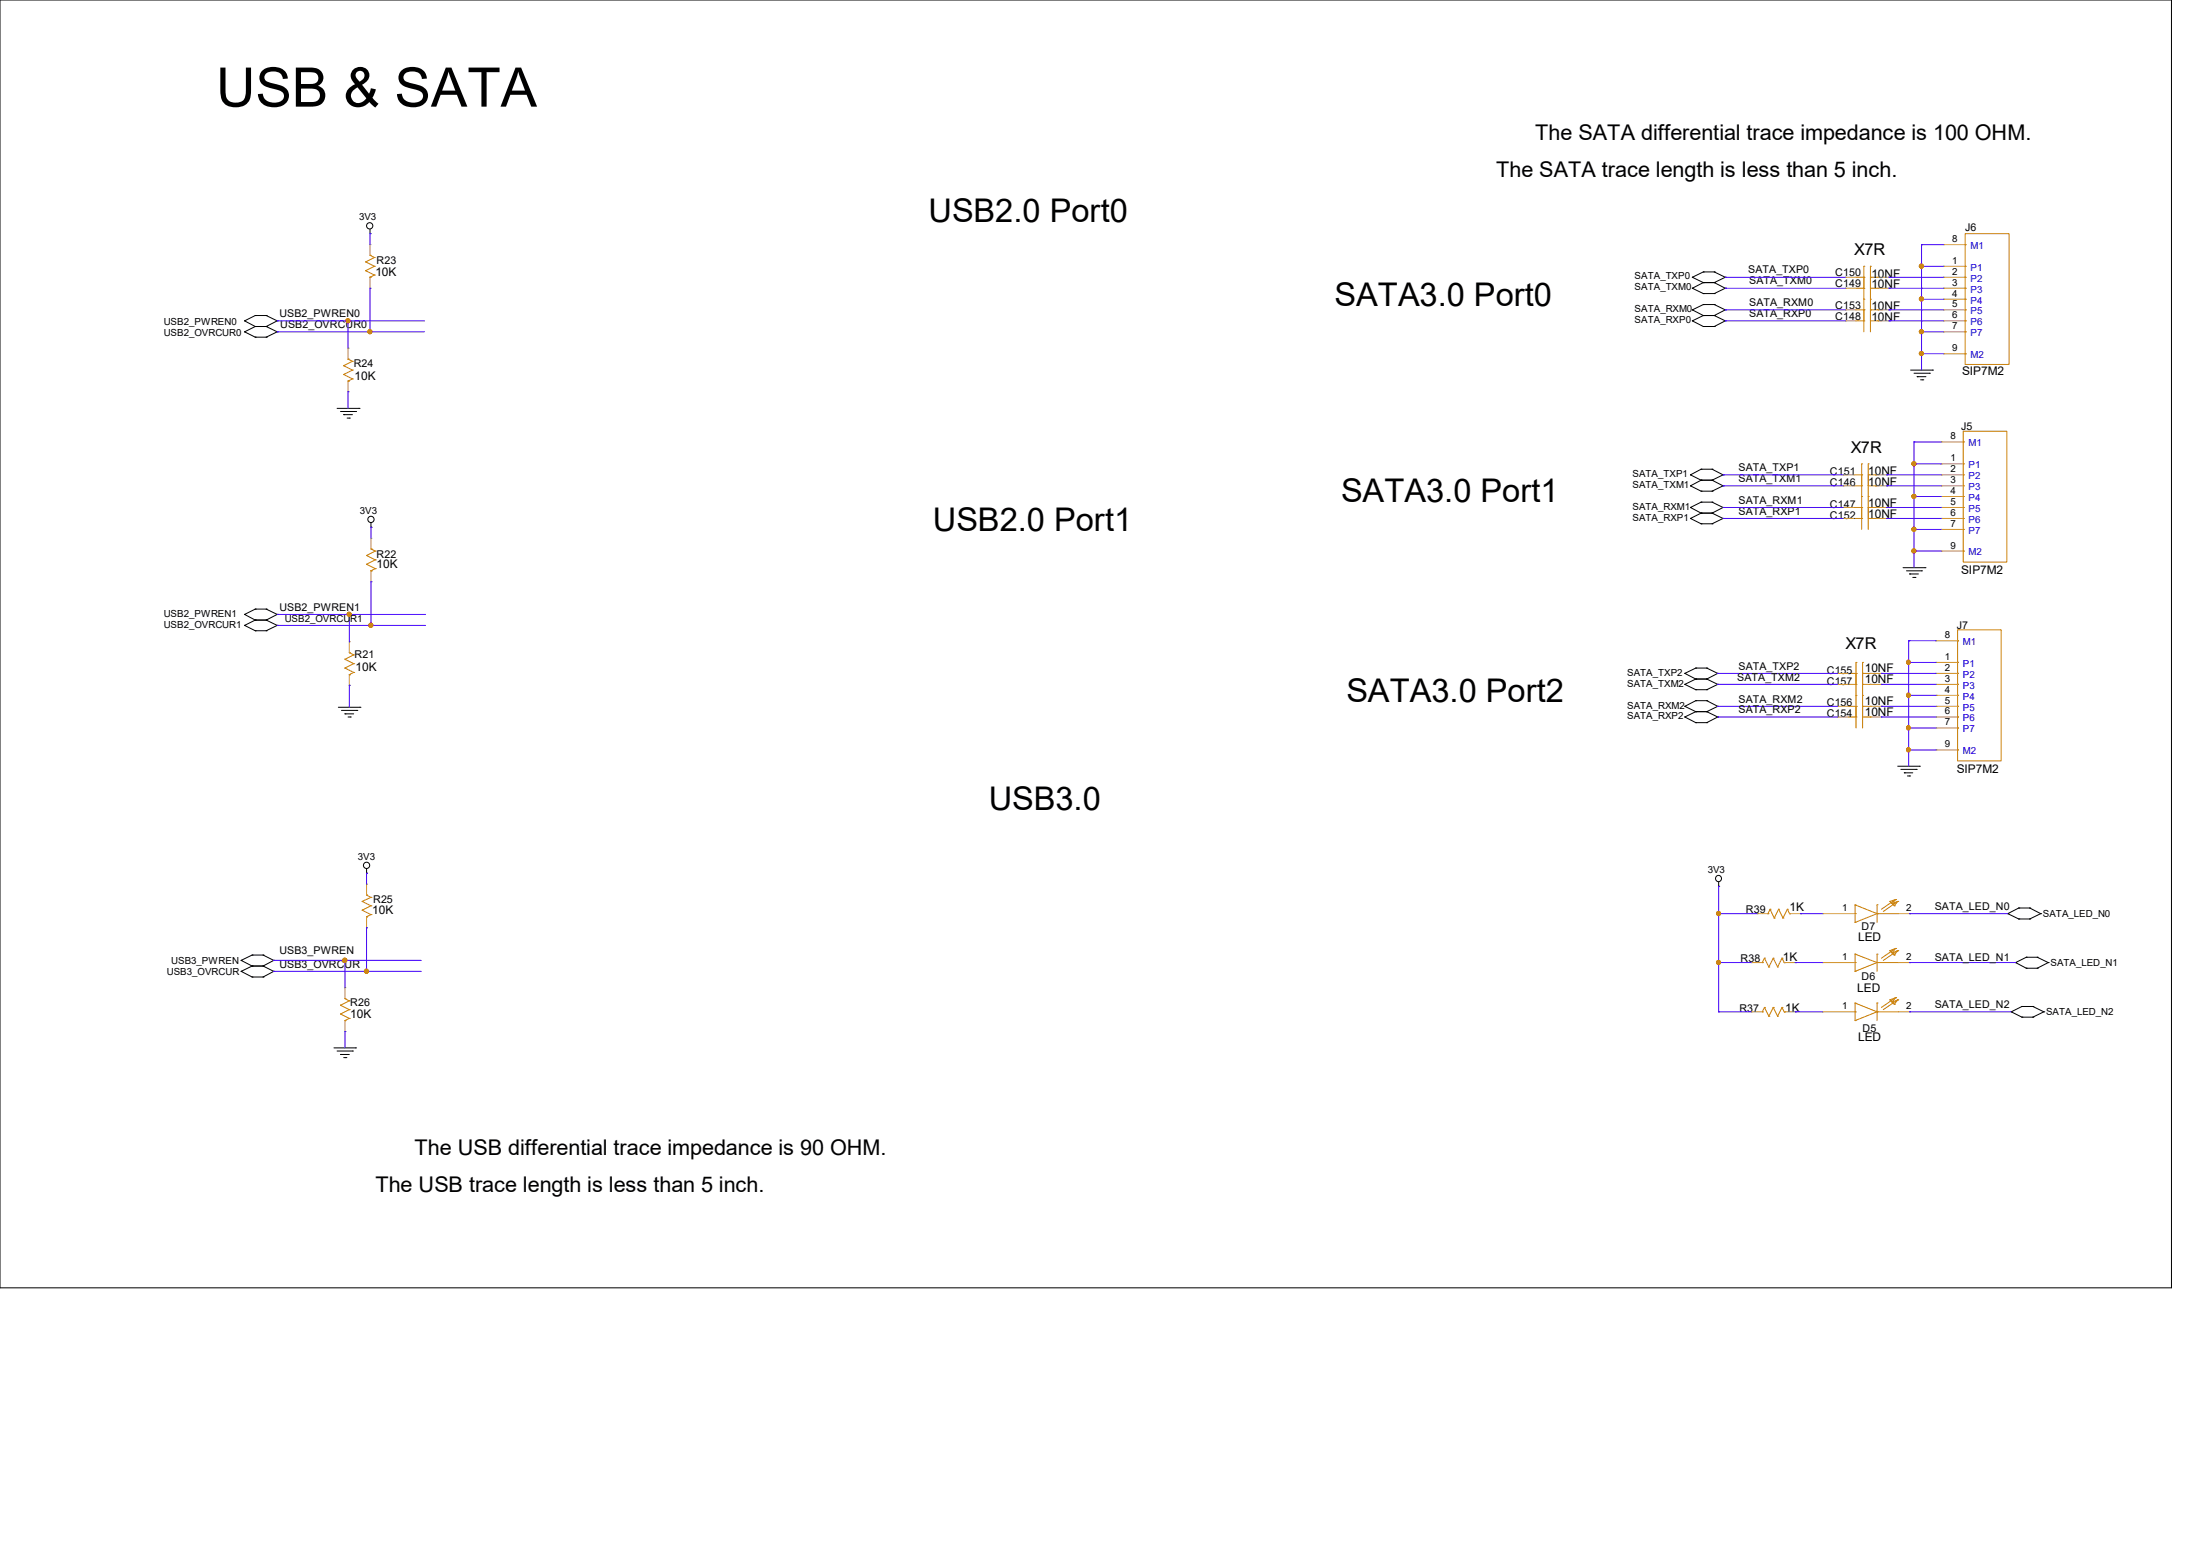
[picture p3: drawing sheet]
<svg xmlns="http://www.w3.org/2000/svg" width="297mm" height="210mm" viewBox="0 0 297 210" stroke-linecap="round" stroke-linejoin="round" font-family="sans-serif">
<g fill="none" stroke="#000" stroke-width=".14">
<path d="M0 0h293.2v173.8h-293.2zM50 31.5h.1M50 30.9v.6M228.5 37.4h.1M228.5 38.9h.1M228.5 37.4l1.5 .7M228.5 38.9l1.5 .7M230 36.7h.1M230 38.1h.1M230 39.6h.1M230 36.7l-1.5 .7M230 36.7h1.4"/>
<path d="M230 38.1h1.4M230 38.1l-1.5 .8M230 39.6h1.4M231.4 36.7h.1M231.4 38.1h.1M231.4 39.6h.1M231.4 36.7l1.5 .7M231.4 38.1l1.5 .8M232.9 37.4h.1M232.9 38.9h.1M232.9 37.4l-1.5 .7M232.9 38.9l-1.5 .7"/>
<path d="M33 43.3h.1M33 44.8h.1M33 43.3l1.5 .8M33 44.8l1.5 .7M34.5 42.6h.1M34.5 44.1h.1M34.5 45.5h.1M34.5 42.6l-1.5 .7M34.5 42.6h1.4M34.5 44.1h1.4M34.5 44.1l-1.5 .7M34.5 45.5h1.4"/>
<path d="M35.9 42.6h.1M35.9 44.1h.1M35.9 45.5h.1M35.9 42.6l1.5 .7M35.9 44.1l1.5 .7M37.4 43.3h.1M37.4 44.8h.1M37.4 43.3l-1.5 .8M37.4 44.8l-1.5 .7M45.5 55.1h3M46 55.5h2M46.4 56h.1"/>
<path d="M46.4 56h1.2M46.9 56.4h.3M47.2 56.4h.1M48 55.5h.1M48.5 55.1h.1M228.5 43.3h.1M228.5 41.8h.1M228.5 43.3l1.5 .8M228.5 41.8l1.5 .8M230 42.6h.1M230 44.1h.1M230 41.1h.1"/>
<path d="M230 42.6h1.4M230 44.1h1.4M230 42.6l-1.5 .7M230 41.1l-1.5 .7M230 41.1h1.4M231.4 42.6h.1M231.4 44.1h.1M231.4 41.1h.1M231.4 42.6l1.5 .7M231.4 41.1l1.5 .7M232.9 43.3h.1M232.9 41.8h.1"/>
<path d="M232.9 43.3l-1.5 .8M232.9 41.8l-1.5 .8M257.9 50h3M258.4 50.4h2.1M258.8 50.8h.1M258.8 50.8h1.2M259.3 51.3h.3M259.6 51.3h.1M260.5 50.4h.1M260.9 50h.1M50.1 71.2h.1M50.1 70.6v.6"/>
<path d="M228.2 65.6h.1M228.2 68.5h.1M228.2 70h.1M228.2 64.1h.1M228.2 65.6l1.5 .7M228.2 68.5l1.5 .8M228.2 70l1.5 .7M228.2 64.1l1.5 .7M229.7 64.8h.1M229.7 66.3h.1M229.7 67.8h.1M229.7 69.3h.1"/>
<path d="M229.7 70.7h.1M229.7 63.3h.1M229.7 64.8l-1.5 .8M229.7 64.8h1.4M229.7 66.3h1.4M229.7 67.8l-1.5 .7M229.7 67.8h1.4M229.7 69.3h1.4M229.7 69.3l-1.5 .7M229.7 70.7h1.4M229.7 63.3l-1.5 .8M229.7 63.3h1.4"/>
<path d="M231.1 64.8h.1M231.1 66.3h.1M231.1 67.8h.1M231.1 69.3h.1M231.1 70.7h.1M231.1 63.3h.1M231.1 64.8l1.5 .8M231.1 67.8l1.5 .7M231.1 69.3l1.5 .7M231.1 63.3l1.5 .8M232.6 65.6h.1M232.6 68.5h.1"/>
<path d="M232.6 70h.1M232.6 64.1h.1M232.6 65.6l-1.5 .7M232.6 68.5l-1.5 .8M232.6 70l-1.5 .7M232.6 64.1l-1.5 .7M256.9 76.6h3M257.4 77h2M257.8 77.5h.1M257.8 77.5h1.2M258.2 77.9h.3M258.5 77.9h.1"/>
<path d="M259.4 77h.1M259.9 76.6h.1M33 82.9h.1M33 84.4h.1M33 82.9l1.5 .8M33 84.4l1.5 .7M34.5 82.2h.1M34.5 83.7h.1M34.5 85.1h.1M34.5 82.2l-1.5 .7M34.5 82.2h1.4M34.5 83.7h1.4"/>
<path d="M34.5 83.7l-1.5 .7M34.5 85.1h1.4M35.9 82.2h.1M35.9 83.7h.1M35.9 85.1h.1M35.9 82.2l1.5 .7M35.9 83.7l1.5 .7M37.4 82.9h.1M37.4 84.4h.1M37.4 82.9l-1.5 .8M37.4 84.4l-1.5 .7M45.7 95.5h2.9"/>
<path d="M46.1 95.9h2.1M46.6 96.4h.1M46.6 96.4h1.2M47 96.8h.3M47.3 96.8h.1M48.2 95.9h.1M48.6 95.5h.1M227.5 95.3h.1M227.5 92.4h.1M227.5 90.9h.1M227.5 96.8h.1M227.5 95.3l1.4 .8"/>
<path d="M227.5 92.4l1.4 .7M227.5 90.9l1.4 .8M227.5 96.8l1.4 .7M228.9 94.6h.1M228.9 96.1h.1M228.9 91.7h.1M228.9 93.1h.1M228.9 90.2h.1M228.9 97.5h.1M228.9 94.6l-1.4 .7M228.9 94.6h1.5M228.9 96.1h1.5"/>
<path d="M228.9 91.7l-1.4 .7M228.9 91.7h1.5M228.9 93.1h1.5M228.9 90.2l-1.4 .7M228.9 90.2h1.5M228.9 96.1l-1.4 .7M228.9 97.5h1.5M230.4 94.6h.1M230.4 96.1h.1M230.4 91.7h.1M230.4 93.1h.1M230.4 90.2h.1"/>
<path d="M230.4 97.5h.1M230.4 94.6l1.5 .7M230.4 91.7l1.5 .7M230.4 90.2l1.5 .7M230.4 96.1l1.5 .7M231.9 95.3h.1M231.9 92.4h.1M231.9 90.9h.1M231.9 96.8h.1M231.9 95.3l-1.5 .8M231.9 92.4l-1.5 .7M231.9 90.9l-1.5 .8"/>
<path d="M231.9 96.8l-1.5 .7M49.5 117.9h.1M49.5 117.3v.6M232 119.6h.1M232 119v.6M256.2 103.4h2.9M256.6 103.8h2.1M257.1 104.3h.1M257.1 104.3h1.1M257.5 104.7h.3M257.8 104.7h.1M258.7 103.8h.1"/>
<path d="M259.1 103.4h.1M32.6 129.6h.1M32.6 131.1h.1M32.6 129.6l1.4 .8M32.6 131.1l1.4 .8M34 128.9h.1M34 130.4h.1M34 131.9h.1M34 128.9l-1.4 .7M34 128.9h1.5M34 130.4h1.5M34 130.4l-1.4 .7"/>
<path d="M34 131.9h1.5M35.5 128.9h.1M35.5 130.4h.1M35.5 131.9h.1M35.5 128.9l1.5 .7M35.5 130.4l1.5 .7M37 129.6h.1M37 131.1h.1M37 129.6l-1.5 .8M37 131.1l-1.5 .8M271.1 123.3h.1M271.1 123.3l1.4 .7"/>
<path d="M271.5 136.6h.1M271.5 136.6l1.5 .7M272.1 129.9h.1M272.1 129.9l1.5 .8M272.5 122.6h.1M272.5 124h.1M272.5 122.6l-1.4 .7M272.5 122.6h1.5M272.5 124h1.5M273 135.8h.1M273 137.3h.1M273 135.8l-1.5 .8"/>
<path d="M273 135.8h1.4M273 137.3h1.4M273.6 129.2h.1M273.6 130.7h.1M273.6 129.2l-1.5 .7M273.6 129.2h1.4M273.6 130.7h1.4M274 122.6h.1M274 124h.1M274 122.6l1.5 .7M274.4 135.8h.1M274.4 137.3h.1"/>
<path d="M274.4 135.8l1.5 .8M275 129.2h.1M275 130.7h.1M275 129.2l1.5 .7M275.5 123.3h.1M275.5 123.3l-1.5 .7M275.9 136.6h.1M275.9 136.6l-1.5 .7M276.5 129.9h.1M276.5 129.9l-1.5 .8M45.1 141.4h2.9M45.5 141.9h2.1"/>
<path d="M46 142.3h.1M46 142.3h1.2M46.4 142.7h.3M46.7 142.7h.1M47.6 141.9h.1M48 141.4h.1"/>
<circle cx="49.9" cy="30.5" r=".42"/>
<circle cx="50.1" cy="70.1" r=".42"/>
<circle cx="49.5" cy="116.8" r=".42"/>
<circle cx="232" cy="118.6" r=".41"/>
</g>
<g fill="none" stroke="#cc8006" stroke-width=".14">
<path d="M49.4 36.5h.1M49.4 35.3h.1M49.4 35.3l1.1 .6M49.4 36.5l1.1 .6M50 37.4h.1M50 34.5h.1M50 34.5l.5 .3M50.5 34.8h.1M50.5 35.9h.1M50.5 37.1h.1M50.5 35.9l-1.1 .6M50.5 34.8l-1.1 .5"/>
<path d="M50.5 37.1l-.5 .3M250.6 37.4h1M250.6 38.9h1M251.6 37.4h.1M251.6 35.9h.1M251.6 38.9h.1M251.6 35.9v8.9M252.5 35.9h.1M252.5 37.4h.1M252.5 37.4h1M252.5 35.9v8.9M252.5 38.9h1"/>
<path d="M253.5 37.4h.1M253.5 38.9h.1M265.3 31.5h5.9v17.7h-5.9zM265.3 33h.1M265.3 35.9h.1M265.3 37.4h.1M265.3 38.9h.1M46.4 50.5h.1M46.4 49.4h.1M46.4 49.4l1.2 .6M46.4 50.5l1.2 .6M47 51.4h.1"/>
<path d="M47 48.5h.1M47 48.5l.6 .3M47.6 48.8h.1M47.6 50h.1M47.6 51.1h.1M47.6 50l-1.2 .5M47.6 48.8l-1.2 .6M47.6 51.1l-.6 .3M250.6 43.3h1M250.6 41.8h1M251.6 43.3h.1M251.6 41.8h.1"/>
<path d="M251.6 40.4h.1M252.5 41.8h.1M252.5 40.4h.1M252.5 43.3h1M252.5 41.8h1M253.5 43.3h.1M253.5 41.8h.1M265 58.2h5.9v17.7h-5.9zM265 59.6h.1M265.3 47.8h.1M265.3 40.4h.1M265.3 41.8h.1"/>
<path d="M265.3 43.3h.1M265.3 44.8h.1M49.5 76.2h.1M49.5 75h.1M49.5 75l1.2 .6M49.5 76.2l1.2 .6M50.1 77h.1M50.1 74.1h.1M50.1 74.1l.6 .3M50.7 74.4h.1M50.7 75.6h.1M50.7 76.8h.1"/>
<path d="M50.7 75.6l-1.2 .6M50.7 74.4l-1.2 .6M50.7 76.8l-.6 .2M250.3 65.6h1M250.3 64.1h1M250.3 68.5h1M250.3 70h1M251.3 65.6h.1M251.3 64.1h.1M251.3 62.6h.1M251.3 68.5h.1M251.3 67h.1"/>
<path d="M251.3 70h.1M251.3 62.6v8.9M252.2 64.1h.1M252.2 62.6h.1M252.2 67h.1M252.2 68.5h.1M252.2 65.6h1M252.2 62.6v8.9M252.2 64.1h1M252.2 68.5h1M252.2 70h1M253.2 65.6h.1"/>
<path d="M253.2 64.1h.1M253.2 68.5h.1M253.2 70h.1M265 74.4h.1M265 62.6h.1M265 64.1h.1M265 65.6h.1M265 67h.1M265 68.5h.1M265 70h.1M265 71.5h.1M46.6 90.2h.1"/>
<path d="M46.6 89h.1M46.6 89l1.2 .6M46.6 90.2l1.2 .6M47.2 91.1h.1M47.2 88.1h.1M47.2 88.1l.6 .3M47.8 88.4h.1M47.8 89.6h.1M47.8 90.8h.1M47.8 89.6l-1.2 .6M47.8 88.4l-1.2 .6M47.8 90.8l-.6 .3"/>
<path d="M249.6 92.4h1M249.6 95.3h1M249.6 90.9h1M249.6 96.8h1M250.6 92.4h.1M250.6 90.9h.1M250.6 95.3h.1M250.6 93.9h.1M250.6 89.4h.1M250.6 96.8h.1M250.6 89.4v8.9M251.5 90.9h.1"/>
<path d="M251.5 93.9h.1M251.5 89.4h.1M251.5 95.3h.1M251.5 92.4h1M251.5 89.4v8.9M251.5 95.3h1M251.5 90.9h1M251.5 96.8h1M252.5 92.4h.1M252.5 95.3h.1M252.5 90.9h.1M252.5 96.8h.1"/>
<path d="M264.3 85h5.9v17.7h-5.9zM264.3 86.5h.1M264.3 89.4h.1M264.3 90.9h.1M264.3 92.4h.1M264.3 93.9h.1M264.3 95.3h.1M264.3 96.8h.1M264.3 98.3h.1M264.3 101.2h.1M46 136.9h.1M46 135.7h.1"/>
<path d="M46 135.7l1.2 .6M46 136.9l1.2 .6M46.6 137.8h.1M46.6 134.8h.1M46.6 134.8l.6 .3M47.2 135.1h.1M47.2 136.3h.1M47.2 137.5h.1M47.2 136.3l-1.2 .6M47.2 135.1l-1.2 .6M47.2 137.5l-.6 .3M48.9 122.9h.1"/>
<path d="M48.9 121.7h.1M48.9 121.7l1.2 .6M48.9 122.9l1.2 .5M49.5 123.7h.1M49.5 120.8h.1M49.5 120.8l.6 .3M50.1 121.1h.1M50.1 122.3h.1M50.1 123.4h.1M50.1 122.3l-1.2 .6M50.1 121.1l-1.2 .6M50.1 123.4l-.6 .3"/>
<path d="M237.9 129.9h.1M237.9 136.6h.1M238.2 129.3h.1M238.2 136h.1M238.2 129.3l.6 1.2M238.2 129.3l-.3 .6M238.2 136l.6 1.2M238.2 136l-.3 .6M238.7 123.3h.1M238.8 130.5h.1M238.8 137.2h.1M239 122.7h.1"/>
<path d="M239 122.7l.5 1.2M239 122.7l-.3 .6M239.4 129.3h.1M239.4 136h.1M239.4 129.3l.6 1.2M239.4 129.3l-.6 1.2M239.4 136l.6 1.2M239.4 136l-.6 1.2M239.5 123.9h.1M240 130.5h.1M240 137.2h.1M240.1 122.7h.1"/>
<path d="M240.1 122.7l.6 1.2M240.1 122.7l-.6 1.2M240.6 129.3h.1M240.6 136h.1M240.6 129.3l-.6 1.2M240.6 129.3l.3 .6M240.6 136l-.6 1.2M240.6 136l.3 .6M240.7 123.9h.1M240.9 129.9h.1M240.9 136.6h.1M241.3 122.7h.1"/>
<path d="M241.3 122.7l-.6 1.2M241.3 122.7l.3 .6M241.6 123.3h.1M250.4 136.6h.1M250.4 137.8h.1M250.4 135.4h.1M250.4 123.3h.1M250.4 124.5h.1M250.4 122.1h.1M250.4 129.9h.1M250.4 131.1h.1M250.4 128.8h.1"/>
<path d="M250.4 122.1v2.4M250.4 128.8v2.3M250.4 135.4v2.4M250.4 135.4l3 1.2M250.4 122.1l3 1.2M250.4 128.8l3 1.1M253.4 136.6h.1M253.4 135.4h.1M253.4 123.3h.1M253.4 122.1h.1M253.4 129.9h.1M253.4 128.8h.1"/>
<path d="M253.4 136.6h2.9M253.4 136.6l-3 1.2M253.4 122.1v2.4M253.4 128.8v2.3M253.4 135.4v2.4M253.4 123.3h2.9M253.4 123.3l-3 1.2M253.4 129.9h2.9M253.4 129.9l-3 1.2M255.1 135h.1M255.1 121.7h.1M255.1 128.3h.1"/>
<path d="M255.1 135l.6 .6M255.1 121.7l.6 .6M255.1 128.3l.6 .6M255.4 135.3h.1M255.4 122h.1M255.4 128.6h.1M255.7 135.6h.1M255.7 122.3h.1M255.7 128.9h.1M255.9 134.7h.1M255.9 121.4h.1M255.9 128h.1"/>
<path d="M255.9 134.7l-.5 .6M255.9 134.7l-.8 .3M255.9 134.7l-1.9 1.3M255.9 121.4l-.5 .6M255.9 121.4l-.8 .3M255.9 121.4l-1.9 1.3M255.9 128l-.5 .6M255.9 128l-.8 .3M255.9 128l-1.9 1.3M256.2 135h.1M256.2 121.7h.1M256.2 128.3h.1"/>
<path d="M256.2 135l-.5 .6M256.2 135l-.8 .3M256.2 135l-1.9 1.3M256.2 121.7l-.5 .6M256.2 121.7l-.8 .3M256.2 121.7l-1.9 1.3M256.2 128.3l-.5 .6M256.2 128.3l-.8 .3M256.2 128.3l-1.9 1.3"/>
</g>
<g fill="none" stroke="#a84" stroke-width=".14">
<path d="M50 33h.1M50 38.9h.1M50 33v1.5M50 37.4v1.5M249.1 37.4h.1M249.1 38.9h.1M249.1 37.4h1.5M249.1 38.9h1.5M253.5 37.4h1.5M253.5 38.9h1.5M255 37.4h.1M255 38.9h.1"/>
<path d="M262.4 35.9h.1M262.4 37.4h.1M262.4 38.9h.1M262.4 33h.1M262.4 37.4h2.9M262.4 35.9h2.9M262.4 38.9h2.9M262.4 33h2.9M47 47h.1M47 52.9h.1M47 47v1.5M47 51.4v1.5"/>
<path d="M249.1 43.3h.1M249.1 41.8h.1M249.1 41.8h1.5M249.1 43.3h1.5M253.5 41.8h1.5M253.5 43.3h1.5M255 43.3h.1M255 41.8h.1M262.1 59.6h.1M262.1 59.6h2.9M262.4 40.4h.1M262.4 41.8h.1"/>
<path d="M262.4 43.3h.1M262.4 44.8h.1M262.4 47.8h.1M262.4 40.4h2.9M262.4 41.8h2.9M262.4 43.3h2.9M262.4 44.8h2.9M262.4 47.8h2.9M50.1 72.6h.1M50.1 78.5h.1M50.1 72.6v1.5M50.1 77v1.5"/>
<path d="M248.8 65.6h.1M248.8 64.1h.1M248.8 68.5h.1M248.8 70h.1M248.8 65.6h1.5M248.8 64.1h1.5M248.8 68.5h1.5M248.8 70h1.5M253.2 65.6h1.5M253.2 64.1h1.5M253.2 68.5h1.5M253.2 70h1.5"/>
<path d="M254.7 65.6h.1M254.7 64.1h.1M254.7 68.5h.1M254.7 70h.1M262.1 62.6h.1M262.1 64.1h.1M262.1 65.6h.1M262.1 67h.1M262.1 68.5h.1M262.1 70h.1M262.1 71.5h.1M262.1 74.4h.1"/>
<path d="M262.1 65.6h2.9M262.1 64.1h2.9M262.1 62.6h2.9M262.1 67h2.9M262.1 68.5h2.9M262.1 70h2.9M262.1 71.5h2.9M262.1 74.4h2.9M47.2 86.6h.1M47.2 92.5h.1M47.2 86.6v1.5M47.2 91.1v1.4"/>
<path d="M248.1 92.4h.1M248.1 95.3h.1M248.1 90.9h.1M248.1 96.8h.1M248.1 92.4h1.5M248.1 95.3h1.5M248.1 90.9h1.5M248.1 96.8h1.5M252.5 92.4h1.5M252.5 95.3h1.5M252.5 90.9h1.5M252.5 96.8h1.5"/>
<path d="M254 92.4h.1M254 95.3h.1M254 90.9h.1M254 96.8h.1M261.4 89.4h.1M261.4 90.9h.1M261.4 92.4h.1M261.4 93.9h.1M261.4 95.3h.1M261.4 96.8h.1M261.4 98.3h.1M261.4 86.5h.1"/>
<path d="M261.4 92.4h2.9M261.4 95.3h2.9M261.4 89.4h2.9M261.4 90.9h2.9M261.4 93.9h2.9M261.4 96.8h2.9M261.4 98.3h2.9M261.4 86.5h2.9M49.5 119.3h.1M49.5 119.3v1.5M261.4 101.2h.1M261.4 101.2h2.9"/>
<path d="M46.6 133.3h.1M46.6 139.2h.1M46.6 133.3v1.5M46.6 137.8v1.4M49.5 125.2h.1M49.5 123.7v1.5M236.4 129.9h.1M236.4 136.6h.1M236.4 129.9h1.5M236.4 136.6h1.5M237.2 123.3h.1M237.2 123.3h1.5"/>
<path d="M240.9 129.9h1.5M240.9 136.6h1.5M241.6 123.3h1.5M242.4 129.9h.1M242.4 136.6h.1M243.1 123.3h.1M246 136.6h.1M246 123.3h.1M246 129.9h.1M246 129.9h4.4M246 136.6h4.4M246 123.3h4.4"/>
<path d="M256.3 129.9h1.5M256.3 136.6h1.5M256.3 123.3h1.5M257.8 136.6h.1M257.8 123.3h.1M257.8 129.9h.1"/>
</g>
<g fill="none" stroke="#4200ff" stroke-width=".14">
<path d="M50 31.5h.1M50 38.9h.1M50 31.5v1.5M50 38.9v5.9M232.9 38.9h.1M232.9 37.4h.1M232.9 38.9h16.2M232.9 37.4h16.2M255 37.4h.1M255 38.9h.1M255 38.9h7.4M255 37.4h7.4"/>
<path d="M259.4 35.9h.1M259.4 33h.1M259.4 33v17M259.4 35.9h3M259.4 33h3M37.4 44.8h.1M37.4 43.3h.1M37.4 44.8h19.9M37.4 43.3h19.9M47 52.9h.1M47 43.3h.1M47 43.3v3.7"/>
<path d="M47 52.9v2.2M50 44.8h.1M232.9 43.3h.1M232.9 41.8h.1M232.9 43.3h16.2M232.9 41.8h16.2M255 43.3h.1M255 41.8h.1M255 43.3h7.4M255 41.8h7.4M258.4 59.6h.1M258.4 59.6v17"/>
<path d="M258.4 59.6h3.7M259.4 40.4h.1M259.4 44.8h.1M259.4 47.8h.1M259.4 40.4h3M259.4 44.8h3M259.4 47.8h3M50.1 71.2h.1M50.1 78.5h.1M50.1 71.2v1.4M50.1 78.5v5.9M232.6 70h.1"/>
<path d="M232.6 65.6h.1M232.6 64.1h.1M232.6 68.5h.1M232.6 70h16.2M232.6 65.6h16.2M232.6 64.1h16.2M232.6 68.5h16.2M254.7 68.5h.1M254.7 70h.1M254.7 65.6h.1M254.7 64.1h.1M254.7 70h7.4"/>
<path d="M254.7 65.6h7.4M254.7 64.1h7.4M254.7 68.5h7.4M258.4 71.5h.1M258.4 67h.1M258.4 74.4h.1M258.4 62.6h.1M258.4 71.5h3.7M258.4 67h3.7M258.4 74.4h3.7M258.4 62.6h3.7M37.4 82.9h.1"/>
<path d="M37.4 84.4h.1M37.4 84.4h20M37.4 82.9h20M47.2 92.5h.1M47.2 82.9h.1M47.2 82.9v3.7M47.2 92.5v3M50.1 84.4h.1M231.9 95.3h.1M231.9 90.9h.1M231.9 92.4h.1M231.9 96.8h.1"/>
<path d="M231.9 95.3h16.2M231.9 90.9h16.2M231.9 92.4h16.2M231.9 96.8h16.2M254 90.9h.1M254 92.4h.1M254 96.8h.1M254 95.3h.1M254 95.3h7.4M254 90.9h7.4M254 92.4h7.4M254 96.8h7.4"/>
<path d="M257.7 86.5h.1M257.7 89.4h.1M257.7 98.3h.1M257.7 93.9h.1M257.7 86.5h3.7M257.7 86.5v16.9M257.7 89.4h3.7M257.7 98.3h3.7M257.7 93.9h3.7M49.5 117.9h.1M49.5 117.9v1.4M232 119.6h.1"/>
<path d="M232 119.6v17M257.7 101.2h.1M257.7 101.2h3.7M37 131.1h.1M37 129.6h.1M37 131.1h19.9M37 129.6h19.9M46.6 139.2h.1M46.6 129.6h.1M46.6 129.6v3.7M46.6 139.2v2.2M49.5 125.2h.1"/>
<path d="M49.5 131.1h.1M49.5 125.2v5.9M232 136.6h.1M232 129.9h.1M232 123.3h.1M232 136.6h4.4M232 129.9h4.4M232 123.3h5.2M242.4 129.9h.1M242.4 136.6h.1M242.4 136.6h3.6M242.4 129.9h3.6"/>
<path d="M243.1 123.3h.1M243.1 123.3h2.9M257.8 129.9h.1M257.8 123.3h.1M257.8 136.6h.1M257.8 136.6h13.7M257.8 129.9h14.3M257.8 123.3h13.3"/>
</g>
<g fill="#f00" stroke="#f00" stroke-width=".14">
<circle cx="258.4" cy="71.4" r=".28"/>
<circle cx="258.4" cy="74.4" r=".28"/>
<circle cx="258.4" cy="67" r=".28"/>
<circle cx="258.4" cy="62.6" r=".28"/>
<circle cx="259.4" cy="44.8" r=".28"/>
<circle cx="259.4" cy="40.3" r=".28"/>
<circle cx="259.4" cy="35.9" r=".28"/>
<circle cx="259.4" cy="47.7" r=".28"/>
<circle cx="257.6" cy="89.4" r=".27"/>
<circle cx="257.6" cy="101.2" r=".27"/>
<circle cx="257.6" cy="98.2" r=".27"/>
<circle cx="257.6" cy="93.8" r=".27"/>
<circle cx="232" cy="129.9" r=".28"/>
<circle cx="232" cy="123.3" r=".28"/>
<circle cx="50.1" cy="84.4" r=".28"/>
<circle cx="47.1" cy="82.9" r=".28"/>
<circle cx="49.9" cy="44.8" r=".28"/>
<circle cx="47" cy="43.3" r=".28"/>
<circle cx="49.5" cy="131.1" r=".28"/>
<circle cx="46.5" cy="129.6" r=".28"/>
</g>
<text font-size="7.4" x="29.2" y="14.4">USB &amp; SATA</text>
<g font-size="4.4">
<text x="125.3" y="30">USB2.0 Port0</text>
<text x="180.2" y="41.4">SATA3.0 Port0</text>
<text x="125.9" y="71.7">USB2.0 Port1</text>
<text x="181.1" y="67.7">SATA3.0 Port1</text>
<text x="181.8" y="94.7">SATA3.0 Port2</text>
<text x="133.5" y="109.3">USB3.0</text>
</g>
<g font-size="2.9">
<text x="202" y="23.8">The SATA trace length is less than 5 inch.</text>
<text x="207.3" y="18.8">The SATA differential trace impedance is 100 OHM.</text>
<text x="56" y="155.8">The USB differential trace impedance is 90 OHM.</text>
<text x="50.7" y="160.9">The USB trace length is less than 5 inch.</text>
</g>
<g font-size="2.2">
<text x="250.3" y="34.5">X7R</text>
<text x="249.9" y="61.1">X7R</text>
<text x="249.1" y="87.6">X7R</text>
</g>
<g font-size="1.6">
<text x="50.7" y="37.3">10K</text>
<text x="252.6" y="37.5">10NF</text>
<text x="252.6" y="38.9">10NF</text>
<text x="252.6" y="41.8">10NF</text>
<text x="252.6" y="43.3">10NF</text>
<text x="47.9" y="51.2">10K</text>
<text x="264.9" y="50.6">SIP7M2</text>
<text x="252.2" y="65.5">10NF</text>
<text x="252.2" y="64.1">10NF</text>
<text x="252.2" y="68.5">10NF</text>
<text x="252.2" y="69.9">10NF</text>
<text x="50.8" y="76.7">10K</text>
<text x="264.8" y="77.5">SIP7M2</text>
<text x="48" y="90.6">10K</text>
<text x="251.8" y="92.2">10NF</text>
<text x="251.8" y="95.1">10NF</text>
<text x="251.8" y="90.7">10NF</text>
<text x="251.8" y="96.6">10NF</text>
<text x="264.2" y="104.3">SIP7M2</text>
<text x="50.2" y="123.4">10K</text>
<text x="241.6" y="123">1K</text>
<text x="240.7" y="129.8">1K</text>
<text x="250.9" y="127">LED</text>
<text x="47.3" y="137.4">10K</text>
<text x="241" y="136.5">1K</text>
<text x="250.7" y="133.9">LED</text>
<text x="250.9" y="140.5">LED</text>
</g>
<g font-size="1.4">
<text x="50.8" y="35.7">R23</text>
<text x="265.3" y="31.2">J6</text>
<text x="236" y="36.9">SATA_TXP0</text>
<text x="236.1" y="41.3">SATA_RXM0</text>
<text x="236.1" y="38.4">SATA_TXM0</text>
<text x="247.8" y="37.3">C150</text>
<text x="247.8" y="38.8">C149</text>
<text x="247.8" y="41.7">C153</text>
<text x="37.7" y="42.8">USB2_PWREN0</text>
<text x="37.8" y="44.3">USB2_OVRCUR0</text>
<text x="236.1" y="42.8">SATA_RXP0</text>
<text x="247.8" y="43.2">C148</text>
<text x="47.8" y="49.5">R24</text>
<text x="264.8" y="58.1">J5</text>
<text x="234.7" y="65.1">SATA_TXM1</text>
<text x="234.7" y="63.6">SATA_TXP1</text>
<text x="247.1" y="65.6">C146</text>
<text x="247.1" y="64.1">C151</text>
<text x="234.7" y="69.5">SATA_RXP1</text>
<text x="234.7" y="68">SATA_RXM1</text>
<text x="247.1" y="68.5">C147</text>
<text x="247.1" y="70">C152</text>
<text x="50.8" y="75.3">R22</text>
<text x="37.7" y="82.4">USB2_PWREN1</text>
<text x="47.9" y="88.9">R21</text>
<text x="264.2" y="84.9">J7</text>
<text x="234.5" y="91.9">SATA_TXM2</text>
<text x="234.7" y="94.8">SATA_RXM2</text>
<text x="234.7" y="90.4">SATA_TXP2</text>
<text x="246.6" y="92.4">C157</text>
<text x="246.6" y="95.3">C156</text>
<text x="246.6" y="90.9">C155</text>
<text x="234.7" y="96.3">SATA_RXP2</text>
<text x="246.6" y="96.8">C154</text>
<text x="50.4" y="121.9">R25</text>
<text x="235.7" y="123.2">R39</text>
<text x="251.3" y="125.6">D7</text>
<text x="261.2" y="122.8">SATA_LED_N0</text>
<text x="37.7" y="130.6">USB3_OVRCUR</text>
<text x="37.7" y="128.8">USB3_PWREN</text>
<text x="235" y="129.8">R38</text>
<text x="261.2" y="129.7">SATA_LED_N1</text>
<text x="47.3" y="135.7">R26</text>
<text x="234.8" y="136.6">R37</text>
<text x="251.3" y="132.3">D6</text>
<text x="261.2" y="136.1">SATA_LED_N2</text>
<text x="251.5" y="139.2">D5</text>
</g>
<g font-size="1.3">
<text x="48.5" y="29.8">3V3</text>
<text x="263.6" y="35.6">1</text>
<text x="263.6" y="32.7">8</text>
<text x="220.7" y="37.7">SATA_TXP0</text>
<text x="220.7" y="39.2">SATA_TXM0</text>
<text x="263.6" y="37.1">2</text>
<text x="263.6" y="38.6">3</text>
<text x="263.6" y="40">4</text>
<text x="263.6" y="41.5">5</text>
<text x="22.1" y="43.9">USB2_PWREN0</text>
<text x="22.1" y="45.4">USB2_OVRCUR0</text>
<text x="220.7" y="43.6">SATA_RXP0</text>
<text x="220.7" y="42.1">SATA_RXM0</text>
<text x="263.6" y="43">6</text>
<text x="263.6" y="44.4">7</text>
<text x="263.6" y="47.4">9</text>
<text x="263.3" y="59.3">8</text>
<text x="220.4" y="65.9">SATA_TXM1</text>
<text x="220.4" y="64.4">SATA_TXP1</text>
<text x="263.3" y="62.3">1</text>
<text x="263.3" y="63.8">2</text>
<text x="263.3" y="65.2">3</text>
<text x="48.6" y="69.4">3V3</text>
<text x="220.4" y="68.8">SATA_RXM1</text>
<text x="220.4" y="70.3">SATA_RXP1</text>
<text x="263.3" y="66.7">4</text>
<text x="263.3" y="68.2">5</text>
<text x="263.3" y="69.6">6</text>
<text x="263.3" y="71.1">7</text>
<text x="263.3" y="74">9</text>
<text x="22.1" y="83.2">USB2_PWREN1</text>
<text x="38.4" y="83.9">USB2_OVRCUR1</text>
<text x="22.1" y="84.7">USB2_OVRCUR1</text>
<text x="262.6" y="89.1">1</text>
<text x="262.6" y="86.1">8</text>
<text x="219.7" y="95.6">SATA_RXM2</text>
<text x="219.7" y="92.7">SATA_TXM2</text>
<text x="219.7" y="91.2">SATA_TXP2</text>
<text x="262.6" y="90.6">2</text>
<text x="262.6" y="92">3</text>
<text x="262.6" y="93.5">4</text>
<text x="262.6" y="95">5</text>
<text x="219.7" y="97.1">SATA_RXP2</text>
<text x="262.6" y="96.4">6</text>
<text x="262.6" y="97.9">7</text>
<text x="262.6" y="100.9">9</text>
<text x="48.3" y="116.1">3V3</text>
<text x="230.5" y="117.9">3V3</text>
<text x="248.7" y="123">1</text>
<text x="257.3" y="123">2</text>
<text x="275.8" y="123.7">SATA_LED_N0</text>
<text x="22.5" y="131.6">USB3_OVRCUR</text>
<text x="23.1" y="130.1">USB3_PWREN</text>
<text x="248.7" y="129.6">1</text>
<text x="257.3" y="129.6">2</text>
<text x="276.8" y="130.4">SATA_LED_N1</text>
<text x="248.7" y="136.2">1</text>
<text x="257.3" y="136.2">2</text>
<text x="276.2" y="137">SATA_LED_N2</text>
</g>
<g font-size="1.3" fill="#00c">
<text x="266" y="33.6">M1</text>
<text x="266" y="36.5">P1</text>
<text x="266" y="38">P2</text>
<text x="266" y="39.5">P3</text>
<text x="266" y="41">P4</text>
<text x="266" y="42.4">P5</text>
<text x="266" y="43.9">P6</text>
<text x="266" y="45.4">P7</text>
<text x="266" y="48.3">M2</text>
<text x="265.8" y="63.2">P1</text>
<text x="265.8" y="64.7">P2</text>
<text x="265.8" y="60.2">M1</text>
<text x="265.8" y="66.2">P3</text>
<text x="265.8" y="67.6">P4</text>
<text x="265.8" y="69.1">P5</text>
<text x="265.8" y="70.6">P6</text>
<text x="265.8" y="72.1">P7</text>
<text x="265.8" y="75">M2</text>
<text x="265" y="87.1">M1</text>
<text x="265" y="90">P1</text>
<text x="265" y="91.5">P2</text>
<text x="265" y="93">P3</text>
<text x="265" y="94.4">P4</text>
<text x="265" y="95.9">P5</text>
<text x="265" y="97.4">P6</text>
<text x="265" y="98.8">P7</text>
<text x="265" y="101.8">M2</text>
</g>
</svg>
